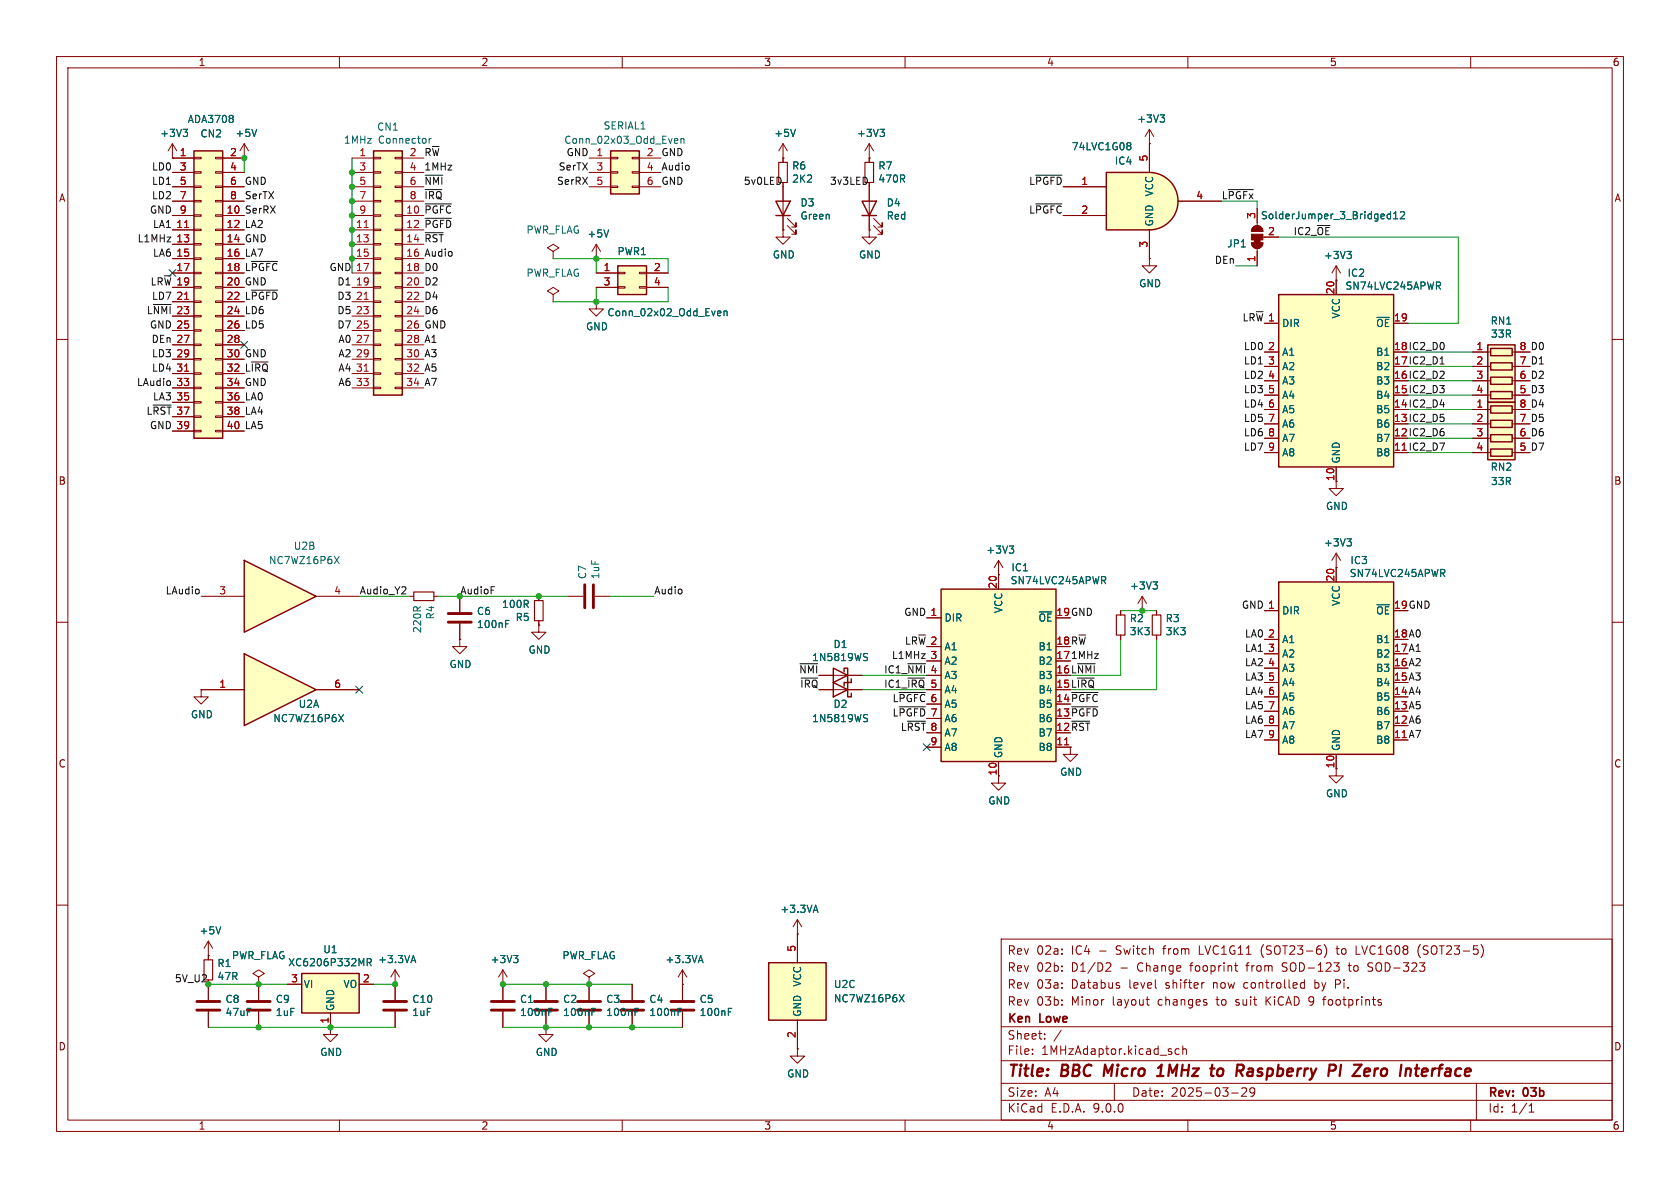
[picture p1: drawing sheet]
<svg xmlns="http://www.w3.org/2000/svg" width="297mm" height="210mm" viewBox="0 0 297 210" stroke-linecap="round" stroke-linejoin="round" font-family="sans-serif">
<g fill="none" stroke="#840000" stroke-width=".18">
<path d="M10 10h277v190h-277zM12 12h273v186h-273zM60 10v2M110 10v2M160 10v2M210 10v2M260 10v2M10 60h2M285 60h2M10 110h2M285 110h2M10 160h2"/>
<path d="M69.8 174v2.8M69.8 178.8v2.8M177 166h108v32h-108zM195.7 170.2l.5 .1 .2 .3-.9 1.1h.9M197.9 174.3v.3M202.6 176.7h.6M203 177.7h.2M212.7 173.7h.2M218.2 170.7h.6M218.5 171.5l.3 .2M223 167.6v1M223.8 176.2v1.5"/>
<path d="M224.7 176.2l-.9 .9M226.7 171.6l.2 .1M226.8 170.3l-.1 .2 .1 .3M230 173.8h.6M230 174.6h.6M230.6 173.2v1.5M231.5 177.7h.3M231.7 176.2l-.3 .3v.3l.3 .3M232.5 173.2v1.5M232.5 174.6l.1 .1M232.6 173.7l-.1 .1M233.8 176.7h.6"/>
<path d="M234.1 167a1.72 1.72 0 0 1 0 2.3M234.4 176.2l-.4 .2M236.1 174h.6M236.2 167.7h.5M236.4 167.2v1.3l.2 .2M236.7 173.2h-.6v1.5M238.3 170.7h.6M238.5 170.2v1.3l.2 .2M239.7 167.2v1.5h.8M241.8 171.6l.6 .1M242.5 170.2h-.4l-.3 .3 .2 .3 .4 .2M244.2 177.3v.3"/>
<path d="M251.1 167a1.72 1.72 0 0 0 0 2.3M262.2 167.6v1M285 160h2M60 198v2M110 198v2M160 198v2M177 194.5h108M177 191.5h108M177 187.5h108M177 181.5h108M182.5 186.3v.1M182.5 185.5v.1"/>
<path d="M184.7 183.6v.1M184.7 182.8v.1M187.6 182.1l-1.3 2M197 191.5v3M208.5 185.5l-.5-.1-.3 .3v.4l.2 .2h.6M209.1 185.5l.2-.1 .4 .1v.9M209.1 184.9v1.5M210 198v2M217.7 193.2h1.2M219.5 192.4l.6-.1 .2 .1 .1 .3-.9 1.1h.9M221.1 192.4l-.1 .2 .1 .6h.4l.3-.3M221.7 192.4a.99 .99 0 0 1-.3 1.4h-.3"/>
<path d="M260 198v2M261 191.5v6.5M270.3 196.6h.9M270.3 195.5l.4-.4v1.5"/>
</g>
<path d="M195.4 188.2l-.3 2M204.5 190.2h1.2M204.7 188.8l.7-.6-.3 2M215.9 188.9a.62 .62 0 0 0-.7 .4v.7a.52 .52 0 0 0 .8 .1M221.3 188.9l-.6 .1M221.3 189.4h-.5a.4 .4 0 0 0-.3 .4 .4 .4 0 0 0 .2 .4h.5M237.1 188.2l-.3 2M243.1 188.9l-.2 1.3M243.5 188.9l-.5 .4M251.4 189.5l1-.1-.1-.4-.2-.1-.5 .1-.3 .9 .3 .3 .6-.1" fill="none" stroke="#840000" stroke-width=".4"/>
<path d="M67.8 177h4.1M67.8 178.6h4.1" fill="none" stroke="#840000" stroke-width=".51"/>
<path d="M53.3 172.1h10.2v7h-10.2z" fill="#ffffc2"/>
<path d="M53.3 172.1h10.2v7h-10.2z" fill="none" stroke="#840000" stroke-width=".25"/>
<path d="M72.4 105.4h.8M76.7 105.4h.8M35.6 121.9v1.3h1.2l-1.2 1.3-1.3-1.3h1.3M35.6 121.9h.1M50.8 174h2.5M58.4 179.1v2.5M63.5 174h2.5" fill="none" stroke="#840000" stroke-width=".18"/>
<path d="M64.9 170.1h.6l.1-.2v-.3l-.7-.1v1.2M65.2 170.1l.4 .6" fill="none" stroke="#006464" stroke-width=".18"/>
<path d="M73.2 104.6h3.5v1.6h-3.5z" fill="none" stroke="#840000" stroke-width=".2"/>
<path d="M43.2 115.6l12.7 6.3-12.7 6.4z" fill="#ffffc2"/>
<path d="M152.4 35.6h2.5l-1.2 2.5zM152.4 38.1h2.5M43.2 115.6l12.7 6.3-12.7 6.4z" fill="none" stroke="#840000" stroke-width=".25"/>
<g fill="none" stroke="#840000" stroke-width=".18">
<path d="M153.7 27.9h.1M153.7 25.4v3.3M153.7 32.3v8.3M153.7 25.4l-.8 1.3M153.7 25.4l.7 1.3M154.4 39.9l1.6 1.5v-.8v.8h-.8M154.4 38.6l1.6 1.5v-.7v.7h-.8M105.4 45.7h.1M105.4 43.2l-.8 1.3M105.4 43.2l.8 1.3M105.4 43.2v2.5M153.7 40.6v1.3h1.2l-1.2 1.3-1.3-1.3h1.3"/>
<path d="M153.7 40.6h.1M81.3 113v1.3h1.2l-1.2 1.3-1.3-1.3h1.3M81.3 113h.1M81.3 105.4v2.8M81.3 110.2v2.8M95.2 110.5v1.3h1.3l-1.3 1.2-1.2-1.2h1.2M95.2 110.5h.1M204.5 108v.7M204.5 112.3v.7M35.6 121.9h7.6M55.9 121.9h7.6M36.8 168.9h.1"/>
<path d="M36.8 166.4v3.3M36.8 173.2v3.6M36.8 178.8v2.8M36.8 166.4l-.7 1.2M36.8 166.4l.8 1.2M45.7 172.7l1-.6-1-.6-1 .6 1 .6v1.3M45.7 174h.1M45.7 174v2.8M45.7 178.8v2.8M96.5 174v2.8M96.5 178.8v2.8M104.1 172.7l1.1-.6-1.1-.6-1 .6 1 .6v1.3"/>
<path d="M104.1 174h.1"/>
</g>
<path d="M155.6 22.9h.7l-.4 .4M156.1 23.3l.2 .3v.3l-.2 .2M107.6 40.6l-.4 1.3M89.4 110.3h.4M89.4 109.7h.6M59.9 126.3l.8 1.3M60.7 126.3l-.8 1.3M39 163.8l-.4 1.3M104.6 178.9h.5M104.6 178.3h.6" fill="none" stroke="#006464" stroke-width=".18"/>
<path d="M79.2 108.5h4.1M79.2 110h4.1M34.8 177h4.1M34.8 178.6h4.1M43.7 177h4.1M43.7 178.6h4.1M94.5 177h4.1M94.5 178.6h4.1" fill="none" stroke="#840000" stroke-width=".51"/>
<path d="M152.9 28.7h1.5v3.6h-1.5zM203.7 108.7h1.5v3.6h-1.5zM36.1 169.7h1.5v3.5h-1.5z" fill="none" stroke="#840000" stroke-width=".2"/>
<path d="M226.1 52.1h20.3v30.5h-20.3z" fill="#ffffc2"/>
<path d="M226.1 52.1h20.3v30.5h-20.3z" fill="none" stroke="#840000" stroke-width=".25"/>
<g fill="none" stroke="#840000" stroke-width=".18">
<path d="M222.2 36.8v3.1M97.8 44.5l1-.7-1-.6-1 .6 1 .7v1.2M97.8 45.7h.1M221.2 42.9h2.1a1.02 1.02 0 0 1-1.1 1 1.02 1.02 0 0 1-1-1zM221.5 40.2a1.02 1.02 0 0 1 1.1-.2 1.02 1.02 0 0 1 .7 .9h-2.1zM222.2 43.9v3.1M223.3 41.9h2.8M236.2 49.5v2.6M246.4 57.2h2.5M223.5 62.2h2.6M223.5 64.8h2.6M223.5 67.3h2.6"/>
<path d="M223.5 69.9h2.6M223.5 72.4h2.6M223.5 74.9h2.6M223.5 77.5h2.6M223.5 80h2.6M236.2 82.6v2.5"/>
</g>
<path d="M245.3 38.6h.5M245.3 37.9h.5M245.8 37.4v1.3M246.4 38.7h.7M246.4 37.8l.3-.4v1.3M247.6 37.5l.5-.1 .2 .4-.8 .9h.8M254.2 50.5l.5 .6M254.4 49.9l.3 .2-.1 .3-.2 .1" fill="none" stroke="#006464" stroke-width=".18"/>
<g fill="#840000" stroke="#840000" stroke-width=".18">
<path d="M221.7 42.4h1.1v.5h-1.1z"/>
<path d="M221.2 42.9h2.1a1.02 1.02 0 0 1-1.1 1 1.02 1.02 0 0 1-1-1z"/>
<path d="M221.2 41.4h2.1v1h-2.1z"/>
<path d="M221.5 40.2a1.02 1.02 0 0 1 1.1-.2 1.02 1.02 0 0 1 .7 .9h-2.1z"/>
</g>
<path d="M203.2 30.5a5.1 5.1 0 0 1 5.1 5.1 5.1 5.1 0 0 1-5.1 5z" fill="#ffffc2" stroke="#ffffc2" stroke-width=".18"/>
<path d="M195.6 30.5h7.6v10.1h-7.6z" fill="#ffffc2"/>
<path d="M195.6 30.5h7.6a5.1 5.1 0 0 1 5.1 5.1 5.1 5.1 0 0 1-5.1 5h-7.6z" fill="none" stroke="#840000" stroke-width=".25"/>
<path d="M188 33h7.6M188 38.1h7.6M203.2 25.4v5.1M208.3 35.6h7.6M203.2 40.6v5.1M236.2 49.5h.1M236.2 47l-.7 1.3M236.2 47l.8 1.3M236.2 47v2.5" fill="none" stroke="#840000" stroke-width=".18"/>
<path d="M199.4 25.2h.3l.2 .3-.2 .3M199.4 25.8h.3M199.7 25.8l.2 .2v.2l-.1 .2-.4 .1M238.1 44.4h.8l-.4 .5M238.7 44.9l.2 .3v.3l-.2 .2" fill="none" stroke="#006464" stroke-width=".18"/>
<path d="M109.2 47h5.1v5.1h-5.1z" fill="#ffffc2"/>
<path d="M109.2 47h5.1v5.1h-5.1z" fill="none" stroke="#840000" stroke-width=".25"/>
<path d="M97.8 52.1l1-.7-1-.6-1 .6 1 .7v1.2M97.8 53.3h.1M105.4 53.3v1.3h1.3l-1.3 1.3-1.3-1.3h1.3M105.4 53.3h.1M105.4 48.3h3.8M105.4 50.8h3.8M109.2 48.1h1.3v.3h-1.3zM109.2 50.7h1.3v.2h-1.3zM113 48.1h1.3v.3h-1.3zM113 50.7h1.3v.2h-1.3zM114.3 48.3h3.8M114.3 50.8h3.8" fill="none" stroke="#840000" stroke-width=".18"/>
<path d="M127 55h.4l.1 .3-.7 .1M127.4 55.8h-.4M128 55.1l.2-.1h.3v.8M128 55v.8" fill="none" stroke="#006464" stroke-width=".18"/>
<path d="M66 26.7h5.1v43.2h-5.1z" fill="#ffffc2"/>
<path d="M66 26.7h5.1v43.2h-5.1z" fill="none" stroke="#840000" stroke-width=".25"/>
<g fill="none" stroke="#840000" stroke-width=".18">
<path d="M62.2 27.9h3.8M62.2 30.5h3.8M62.2 33h3.8M62.2 35.6h3.8M62.2 38.1h3.8M66 27.8h1.3v.3h-1.3zM66 30.4h1.3v.2h-1.3zM66 32.9h1.3v.2h-1.3zM66 35.4h1.3v.3h-1.3zM66 38h1.3v.2h-1.3zM69.8 27.8h1.3v.3h-1.3zM69.8 30.4h1.3v.2h-1.3z"/>
<path d="M69.8 32.9h1.3v.2h-1.3zM69.8 35.4h1.3v.3h-1.3zM69.8 38h1.3v.2h-1.3zM71.1 27.9h3.8M71.1 30.5h3.8M71.1 33h3.8M71.1 35.6h3.8M71.1 38.1h3.8M62.2 40.6h3.8M62.2 43.2h3.8M62.2 45.7h3.8M62.2 48.3h3.8"/>
<path d="M62.2 50.8h3.8M62.2 53.3h3.8M62.2 55.9h3.8M62.2 58.4h3.8M66 40.5h1.3v.3h-1.3zM66 43.1h1.3v.2h-1.3zM66 45.6h1.3v.2h-1.3zM66 48.1h1.3v.3h-1.3zM66 50.7h1.3v.2h-1.3zM66 53.2h1.3v.3h-1.3zM66 55.8h1.3v.2h-1.3zM66 58.3h1.3v.2h-1.3z"/>
<path d="M69.8 40.5h1.3v.3h-1.3zM69.8 43.1h1.3v.2h-1.3zM69.8 45.6h1.3v.2h-1.3zM69.8 48.1h1.3v.3h-1.3zM69.8 50.7h1.3v.2h-1.3zM69.8 53.2h1.3v.3h-1.3zM69.8 55.8h1.3v.2h-1.3zM69.8 58.3h1.3v.2h-1.3zM71.1 40.6h3.8M71.1 43.2h3.8M71.1 45.7h3.8M71.1 48.3h3.8"/>
<path d="M71.1 50.8h3.8M71.1 53.3h3.8M71.1 55.9h3.8M71.1 58.4h3.8M62.2 61h3.8M62.2 63.5h3.8M62.2 66h3.8M62.2 68.6h3.8M66 60.8h1.3v.3h-1.3zM66 63.4h1.3v.2h-1.3zM66 65.9h1.3v.3h-1.3zM66 68.5h1.3v.2h-1.3z"/>
<path d="M69.8 60.8h1.3v.3h-1.3zM69.8 63.4h1.3v.2h-1.3zM69.8 65.9h1.3v.3h-1.3zM69.8 68.5h1.3v.2h-1.3zM71.1 61h3.8M71.1 63.5h3.8M71.1 66h3.8M71.1 68.6h3.8M176.5 137.2v1.2h1.3l-1.3 1.3-1.2-1.3h1.2M189.2 132.1v1.3h1.3l-1.3 1.2-1.2-1.2h1.2M189.2 132.1h.1"/>
</g>
<path d="M64.4 40.2h.7M64.4 52.9h.7M64.4 65.6h.7" fill="none" stroke="#a90000" stroke-width=".18"/>
<path d="M75.9 24.5v.8M76.2 24.5l-.3 .2" fill="none" stroke="#006464" stroke-width=".18"/>
<path d="M166.4 104.1h20.3v30.5h-20.3z" fill="#ffffc2"/>
<path d="M166.4 104.1h20.3v30.5h-20.3z" fill="none" stroke="#840000" stroke-width=".25"/>
<g fill="none" stroke="#840000" stroke-width=".18">
<path d="M203.2 45.7v1.3h1.3l-1.3 1.3-1.3-1.3h1.3M203.2 45.7h.1M163.8 109.2h2.6M163.8 116.8h2.6M163.8 119.4h2.6M176.5 101.6v2.5M186.7 116.8h2.5M163.8 121.9h2.6M163.8 124.5h2.6M163.8 127h2.6M163.8 132.1h2.6M176.5 134.6v2.6"/>
<path d="M186.7 132.1h2.5"/>
</g>
<path d="M188.2 131.7h.7" fill="none" stroke="#a90000" stroke-width=".18"/>
<path d="M195.1 102.6l.4 .6M195.2 101.9l.3 .3-.1 .3-.2 .1" fill="none" stroke="#006464" stroke-width=".18"/>
<path d="M43.2 99.1l12.7 6.3-12.7 6.4z" fill="#ffffc2"/>
<path d="M43.2 99.1l12.7 6.3-12.7 6.4z" fill="none" stroke="#840000" stroke-width=".25"/>
<g fill="none" stroke="#840000" stroke-width=".18">
<path d="M176.5 99.1l-.7 1.2M176.5 99.1l.8 1.2M176.5 99.1v2.5M35.6 105.4h7.6M55.9 105.4h7.6M176.5 101.6h.1M198.1 108v.7M198.1 112.3v.7M201.9 108h.1M201.9 105.4l-.7 1.3M201.9 105.4l.8 1.3M201.9 105.4v2.6"/>
<path d="M236.2 135.9v1.3h1.3l-1.3 1.2-1.3-1.2h1.3"/>
</g>
<path d="M59.1 98.4l.9 1.2M60 98.4l-.9 1.2M178.4 96.5h.8l-.4 .5M179 97l.2 .2v.3l-.2 .3M203.8 102.9h.8l-.4 .4M204.4 103.3l.2 .3v.3l-.2 .2" fill="none" stroke="#006464" stroke-width=".18"/>
<path d="M197.4 108.7h1.5v3.6h-1.5z" fill="none" stroke="#840000" stroke-width=".2"/>
<path d="M226.1 102.9h20.3v30.5h-20.3z" fill="#ffffc2"/>
<path d="M226.1 102.9h20.3v30.5h-20.3z" fill="none" stroke="#840000" stroke-width=".25"/>
<g fill="none" stroke="#840000" stroke-width=".18">
<path d="M30.5 27.9h.1M30.5 25.4l-.8 1.3M30.5 25.4l.7 1.3M30.5 25.4v2.5M223.5 108h2.6M223.5 113h2.6M223.5 115.6h2.6M223.5 118.1h2.6M236.2 100.3v2.6M223.5 120.7h2.6M223.5 123.2h2.6M223.5 125.7h2.6"/>
<path d="M223.5 128.3h2.6M223.5 130.8h2.6M236.2 133.4v2.5"/>
</g>
<path d="M32.4 22.9h.8l-.5 .4M32.9 23.3l.3 .3v.3l-.3 .2M255 101.3l.4 .6M255.2 100.7l.2 .2v.3l-.2 .1" fill="none" stroke="#006464" stroke-width=".18"/>
<path d="M263 61h4.8v10.1h-4.8z" fill="#ffffc2"/>
<path d="M263 61h4.8v10.1h-4.8zM263.5 61.6h3.8v1.3h-3.8zM263.5 64.1h3.8v1.3h-3.8zM263.5 66.7h3.8v1.2h-3.8zM263.5 69.2h3.8v1.3h-3.8zM147.3 118.1l2.6 1.3-2.6 1.3zM149.2 118.7v-.6h.7v2.6h.6v-.7" fill="none" stroke="#840000" stroke-width=".25"/>
<g fill="none" stroke="#840000" stroke-width=".18">
<path d="M43.2 27.9h.1M43.2 25.4l-.8 1.3M43.2 25.4l.7 1.3M43.2 25.4v2.5M260.3 62.2h3.2M260.3 64.8h3.2M260.3 67.3h3.2M260.3 69.9h3.2M267.3 62.2h3.2M267.3 64.8h3.2M267.3 67.3h3.2M267.3 69.9h3.2"/>
<path d="M144.8 119.4h7.6M120.6 174h.1M120.6 171.5v5.3M120.6 178.8v2.8M120.6 171.5l-.7 1.2M120.6 171.5l.8 1.2M141 165.1h.1M141 162.6l-.8 1.2M141 162.6l.7 1.2M141 162.6v2.5"/>
</g>
<path d="M45.4 22.9l-.4 1.2M152.9 116.1l.3 .1 .2 .3-.3 .3h-.3M152.9 115.5l.5 .1M123.6 169.8h.6M123.9 168.9l.4 1.3M128.8 178.9h.4M128.8 178.3h.6M143.9 160.9h.6M144.2 160l.4 1.3" fill="none" stroke="#006464" stroke-width=".18"/>
<path d="M118.6 177h4.1M118.6 178.6h4.1" fill="none" stroke="#840000" stroke-width=".51"/>
<path d="M135.9 170.2h10.1v10.1h-10.1z" fill="#ffffc2"/>
<path d="M135.9 170.2h10.1v10.1h-10.1z" fill="none" stroke="#840000" stroke-width=".25"/>
<path d="M141 165.1v5.1M141 185.4v1.3h1.2l-1.2 1.3-1.3-1.3h1.3M141 185.4h.1M141 180.3v5.1" fill="none" stroke="#840000" stroke-width=".18"/>
<path d="M159 175.8l.8 1.3M159.8 175.8l-.8 1.3" fill="none" stroke="#006464" stroke-width=".18"/>
<path d="M34.3 26.7h5.1v50.8h-5.1z" fill="#ffffc2"/>
<path d="M34.3 26.7h5.1v50.8h-5.1z" fill="none" stroke="#840000" stroke-width=".25"/>
<g fill="none" stroke="#840000" stroke-width=".18">
<path d="M30.5 27.9h3.8M30.5 30.5h3.8M30.5 33h3.8M30.5 35.6h3.8M30.5 38.1h3.8M34.3 27.8h1.3v.3h-1.3zM34.3 30.4h1.3v.2h-1.3zM34.3 32.9h1.3v.2h-1.3zM34.3 35.4h1.3v.3h-1.3zM34.3 38h1.3v.2h-1.3zM38.1 27.8h1.3v.3h-1.3zM38.1 30.4h1.3v.2h-1.3z"/>
<path d="M38.1 32.9h1.3v.2h-1.3zM38.1 35.4h1.3v.3h-1.3zM38.1 38h1.3v.2h-1.3zM39.4 27.9h3.8M39.4 30.5h3.8M39.4 33h3.8M39.4 35.6h3.8M39.4 38.1h3.8M203.2 25.4h.1M203.2 22.9l-.8 1.2M203.2 22.9l.8 1.2M203.2 22.9v2.5"/>
<path d="M30.5 40.6h3.8M30.5 43.2h3.8M30.5 45.7h3.8M30.5 48.3h3.8M30.5 50.8h3.8M30.5 53.3h3.8M30.5 55.9h3.8M30.5 58.4h3.8M34.3 40.5h1.3v.3h-1.3zM34.3 43.1h1.3v.2h-1.3zM34.3 45.6h1.3v.2h-1.3zM34.3 48.1h1.3v.3h-1.3z"/>
<path d="M34.3 50.7h1.3v.2h-1.3zM34.3 53.2h1.3v.3h-1.3zM34.3 55.8h1.3v.2h-1.3zM34.3 58.3h1.3v.2h-1.3zM38.1 40.5h1.3v.3h-1.3zM38.1 43.1h1.3v.2h-1.3zM38.1 45.6h1.3v.2h-1.3zM38.1 48.1h1.3v.3h-1.3zM38.1 50.7h1.3v.2h-1.3zM38.1 53.2h1.3v.3h-1.3zM38.1 55.8h1.3v.2h-1.3zM38.1 58.3h1.3v.2h-1.3z"/>
<path d="M39.4 40.6h3.8M39.4 43.2h3.8M39.4 45.7h3.8M39.4 48.3h3.8M39.4 50.8h3.8M39.4 53.3h3.8M39.4 55.9h3.8M39.4 58.4h3.8M30.5 61h3.8M30.5 63.5h3.8M30.5 66h3.8M30.5 68.6h3.8"/>
<path d="M30.5 71.1h3.8M30.5 73.7h3.8M30.5 76.2h3.8M34.3 60.8h1.3v.3h-1.3zM34.3 63.4h1.3v.2h-1.3zM34.3 65.9h1.3v.3h-1.3zM34.3 68.5h1.3v.2h-1.3zM34.3 71h1.3v.2h-1.3zM34.3 73.5h1.3v.3h-1.3zM34.3 76.1h1.3v.2h-1.3zM38.1 60.8h1.3v.3h-1.3zM38.1 63.4h1.3v.2h-1.3z"/>
<path d="M38.1 65.9h1.3v.3h-1.3zM38.1 68.5h1.3v.2h-1.3zM38.1 71h1.3v.2h-1.3zM38.1 73.5h1.3v.3h-1.3zM38.1 76.1h1.3v.2h-1.3zM39.4 61h3.8M39.4 63.5h3.8M39.4 66h3.8M39.4 68.6h3.8M39.4 71.1h3.8M39.4 73.7h3.8M39.4 76.2h3.8"/>
</g>
<path d="M32.6 40.2h.8M32.6 52.9h.8M32.6 65.6h.8" fill="none" stroke="#a90000" stroke-width=".18"/>
<path d="M41.2 20.5v.3M41.2 21.1v.4M205.1 20.3h.8l-.4 .5M205.6 20.8l.3 .2v.3l-.3 .3" fill="none" stroke="#006464" stroke-width=".18"/>
<path d="M263 71.1h4.8v10.2h-4.8z" fill="#ffffc2"/>
<path d="M263 71.1h4.8v10.2h-4.8zM263.5 71.8h3.8v1.2h-3.8zM263.5 74.3h3.8v1.3h-3.8zM263.5 76.8h3.8v1.3h-3.8zM263.5 79.4h3.8v1.2h-3.8zM147.3 120.7l2.6 1.2-2.6 1.3zM149.2 121.3v-.6h.7v2.5h.6v-.6" fill="none" stroke="#840000" stroke-width=".25"/>
<g fill="none" stroke="#840000" stroke-width=".18">
<path d="M260.3 72.4h3.2M260.3 74.9h3.2M260.3 77.5h3.2M267.3 72.4h3.2M267.3 74.9h3.2M267.3 77.5h3.2M236.2 85.1v1.3h1.3l-1.3 1.2-1.3-1.2h1.3M236.2 97.8l-.7 1.3M236.2 97.8l.8 1.3M236.2 97.8v2.5M260.3 80h3.2M267.3 80h3.2"/>
<path d="M236.2 100.3h.1M144.8 121.9h7.6"/>
</g>
<path d="M238.1 95.2h.8l-.4 .5M238.7 95.7l.2 .3v.3l-.2 .2M152.9 126.9l.3 .1 .2 .3-.3 .3h-.3M152.9 126.3l.5 .1" fill="none" stroke="#006464" stroke-width=".18"/>
<path d="M107.9 26.7h5.1v7.6h-5.1z" fill="#ffffc2"/>
<path d="M107.9 26.7h5.1v7.6h-5.1zM137.2 35.6h2.5l-1.3 2.5zM137.2 38.1h2.5" fill="none" stroke="#840000" stroke-width=".25"/>
<g fill="none" stroke="#840000" stroke-width=".18">
<path d="M30.5 27.9h.1M30.5 27.9h3.8M30.5 30.5h3.8M30.5 33h3.8M30.5 38.1h3.8M30.5 35.6h3.8M39.4 27.9h3.8M39.4 30.5h3.8M39.4 33h3.8M39.4 38.1h3.8M39.4 35.6h3.8M43.2 27.9h.1"/>
<path d="M104.1 27.9h3.8M104.1 30.5h3.8M104.1 33h3.8M107.9 27.8h1.3v.3h-1.3zM107.9 30.4h1.3v.2h-1.3zM107.9 32.9h1.3v.2h-1.3zM111.8 27.8h1.2v.3h-1.2zM111.8 30.4h1.2v.2h-1.2zM111.8 32.9h1.2v.2h-1.2zM113 27.9h3.8M113 30.5h3.8M113 33h3.8"/>
<path d="M138.4 27.9h.1M138.4 25.4v3.3M138.4 32.3v8.3M138.4 25.4l-.7 1.3M138.4 25.4l.8 1.3M139.2 39.9l1.5 1.5v-.8v.8h-.7M139.2 38.6l1.5 1.5v-.7v.7h-.7M153.7 27.9h.1M153.7 27.9v.8M153.7 32.3v3.3M153.7 38.1v2.5M188 33h7.6"/>
<path d="M188 38.1h7.6M203.2 25.4h.1M203.2 25.4v5.1M208.3 35.6h7.6M222.2 36.8v2.6M30.5 40.6h3.8M30.5 43.2h3.8M30.5 45.7h3.8M30.5 48.3h3.8M30.5 50.8h3.8M30.5 53.3h3.8M30.5 55.9h3.8"/>
<path d="M30.5 58.4h3.8M39.4 40.6h3.8M39.4 43.2h3.8M39.4 45.7h3.8M39.4 48.3h3.8M39.4 50.8h3.8M39.4 53.3h3.8M39.4 55.9h3.8M39.4 58.4h3.8M105.4 53.3h.1M105.4 45.7h.1M105.4 48.3h3.8"/>
<path d="M105.4 50.8h3.8M114.3 48.3h3.8M114.3 50.8h3.8M138.4 40.6v1.3h1.3l-1.3 1.3-1.2-1.3h1.2M138.4 40.6h.1M153.7 40.6h.1M203.2 45.7h.1M203.2 40.6v5.1M222.2 44.5v2.5M223.5 41.9h2.6M236.2 49.5h.1M236.2 49.5v2.6"/>
<path d="M246.4 57.2h2.5M30.5 61h3.8M30.5 63.5h3.8M30.5 66h3.8M30.5 68.6h3.8M30.5 71.1h3.8M30.5 73.7h3.8M30.5 76.2h3.8M39.4 61h3.8M39.4 63.5h3.8M39.4 66h3.8M39.4 68.6h3.8"/>
<path d="M39.4 71.1h3.8M39.4 73.7h3.8M39.4 76.2h3.8M223.5 62.2h2.6M223.5 64.8h2.6M223.5 67.3h2.6M223.5 69.9h2.6M223.5 72.4h2.6M223.5 74.9h2.6M223.5 77.5h2.6M260.3 62.2h2.6M260.3 64.8h2.6"/>
<path d="M260.3 67.3h2.6M260.3 69.9h2.6M260.3 72.4h2.6M260.3 74.9h2.6M260.3 77.5h2.6M268 62.2h2.5M268 64.8h2.5M268 67.3h2.5M268 69.9h2.5M268 72.4h2.5M268 74.9h2.5M268 77.5h2.5"/>
<path d="M223.5 80h2.6M236.2 82.6v2.5M260.3 80h2.6M268 80h2.5M81.3 113h.1M81.3 105.4v2.8M81.3 110.2v2.8M95.2 110.5h.1M95.2 105.4v.8M95.2 109.7v.8M100.3 105.4h2.8M105.2 105.4h2.7"/>
<path d="M144.8 119.4h2.5M149.9 119.4h2.5M163.8 109.2h2.6M163.8 116.8h2.6M163.8 119.4h2.6M176.5 101.6h.1M176.5 101.6v2.5M186.7 116.8h2.5M198.1 108v.7M198.1 112.3v.7M201.9 108h.1M204.5 108v.7"/>
<path d="M204.5 112.3v.7M223.5 108h2.6M223.5 113h2.6M223.5 115.6h2.6M223.5 118.1h2.6M236.2 100.3h.1M236.2 100.3v2.6M35.6 121.9h.1M35.6 121.9h7.6M55.9 121.9h7.6M144.8 121.9h2.5M149.9 121.9h2.5"/>
<path d="M163.8 121.9h2.6M163.8 124.5h2.6M163.8 127h2.6M163.8 132.1h2.6M176.5 134.6v2.6M186.7 132.1h2.5M189.2 132.1h.1M223.5 120.7h2.6M223.5 123.2h2.6M223.5 125.7h2.6M223.5 128.3h2.6M223.5 130.8h2.6"/>
<path d="M236.2 133.4v2.5M36.8 168.9h.1M36.8 168.9v.8M36.8 173.2v3.6M36.8 178.8v2.8M45.7 174h.1M45.7 174v2.8M45.7 178.8v2.8M50.8 174h2.5M58.4 179.1v2.5M63.5 174h2.5M69.8 174h.1"/>
<path d="M69.8 171.5l-.7 1.2M69.8 171.5l.8 1.2M69.8 171.5v5.3M69.8 178.8v2.8M88.9 174h.1M88.9 171.5v5.3M88.9 178.8v2.8M88.9 171.5l-.8 1.2M88.9 171.5l.8 1.2M96.5 174v2.8M96.5 178.8v2.8M104.1 174h.1"/>
<path d="M104.1 174v2.8M104.1 178.8v2.8M111.8 174v2.8M111.8 178.8v2.8M120.6 174h.1M120.6 174v2.8M120.6 178.8v2.8M141 165.1h.1M141 165.1v5.1M58.4 181.6v1.3h1.3l-1.3 1.3-1.3-1.3h1.3M58.4 181.6h.1M96.5 181.6v1.3h1.3l-1.3 1.3-1.3-1.3h1.3"/>
<path d="M96.5 181.6h.1M141 185.4h.1M141 180.3v5.1"/>
</g>
<g fill="none" stroke="#006464" stroke-width=".18">
<path d="M32.4 22.9h.8l-.5 .4M32.9 23.3l.3 .3v.3l-.3 .2M41.2 20.5v.3M41.2 21.1v.4M45.4 22.9l-.4 1.2M119.4 24.5l.4 .1v.2l-.6 .1M119.8 25.3h-.4M120.4 24.6l.2-.1 .3 .1v.7M120.4 24.5v.8M140.6 22.9l-.4 1.2M155.6 22.9h.7l-.4 .4M156.1 23.3l.2 .3v.3l-.2 .2"/>
<path d="M199.4 25.2h.3l.2 .3-.2 .3M199.4 25.8h.3M199.7 25.8l.2 .2v.2l-.1 .2-.4 .1M205.1 20.3h.8l-.4 .5M205.6 20.8l.3 .2v.3l-.3 .3M245.3 38.6h.5M245.3 37.9h.5M245.8 37.4v1.3M246.4 38.7h.7M246.4 37.8l.3-.4v1.3M247.6 37.5l.5-.1 .2 .4-.8 .9h.8M107.6 40.6l-.4 1.3"/>
<path d="M127 55h.4l.1 .3-.7 .1M127.4 55.8h-.4M128 55.1l.2-.1h.3v.8M128 55v.8M238.1 44.4h.8l-.4 .5M238.7 44.9l.2 .3v.3l-.2 .2M254.2 50.5l.5 .6M254.4 49.9l.3 .2-.1 .3-.2 .1M178.4 96.5h.8l-.4 .5M179 97l.2 .2v.3l-.2 .3M238.1 95.2h.8l-.4 .5M238.7 95.7l.2 .3v.3l-.2 .2"/>
<path d="M89.4 110.3h.4M89.4 109.7h.6M152.9 116.1l.3 .1 .2 .3-.3 .3h-.3M152.9 115.5l.5 .1M195.1 102.6l.4 .6M195.2 101.9l.3 .3-.1 .3-.2 .1M203.8 102.9h.8l-.4 .4M204.4 103.3l.2 .3v.3l-.2 .2M255 101.3l.4 .6M255.2 100.7l.2 .2v.3l-.2 .1M59.9 126.3l.8 1.3M60.7 126.3l-.8 1.3"/>
<path d="M152.9 126.9l.3 .1 .2 .3-.3 .3h-.3M152.9 126.3l.5 .1M39 163.8l-.4 1.3M64.9 170.1h.6l.1-.2v-.3l-.7-.1v1.2M65.2 170.1l.4 .6M72.8 169.8h.6M73.1 168.9l.4 1.3M90.8 168.9h.8l-.4 .5M91.3 169.4l.3 .2v.3l-.3 .3M97 178.9h.4M97 178.3h.6M104.6 178.9h.5"/>
<path d="M104.6 178.3h.6M112.3 178.9h.4M112.3 178.3h.6M119.9 178.9h.4M119.9 178.3h.6M123.6 169.8h.6M123.9 168.9l.4 1.3M128.8 178.9h.4M128.8 178.3h.6M143.9 160.9h.6M144.2 160l.4 1.3M159 175.8l.8 1.3"/>
<path d="M159.8 175.8l-.8 1.3"/>
</g>
<path d="M137.7 28.7h1.5v3.6h-1.5zM94.5 106.2h1.5v3.5h-1.5z" fill="none" stroke="#840000" stroke-width=".2"/>
<path d="M103.4 103.4v4M104.9 103.4v4M86.9 177h4M86.9 178.6h4M102.1 177h4.1M102.1 178.6h4.1M109.7 177h4.1M109.7 178.6h4.1" fill="none" stroke="#840000" stroke-width=".51"/>
<g fill="none" stroke="#0f0f0f" stroke-width=".18">
<path d="M75.2 31h3.1M75.2 38.6h4.6M75.2 36.1h4.6M75.2 33.5h2.9M183.1 31h4.6M183.1 36.1h4.6M217.2 33.5h4.4M27.1 53.8h3.2M44.4 46.2h4.7M44.4 51.3h4.7M75.2 41.1h3.2M27.1 71.6h3.2"/>
<path d="M44.4 64h3M254.6 64.3h.7M71.6 103.8l.2 .2-.1 .3-.7 .7h.8M141.4 117.3h3.2M141.6 119.9h3M160.5 119.9h2.9M160.5 117.3h3.1M190.5 119.9h2.9M190.5 117.3h3.1M159 122.4h4.6M159 125h4.6M160.4 127.5h3.2"/>
<path d="M189.5 122.4h4.6M189.5 127.5h3.2M189.5 125h4.6"/>
</g>
<g fill="none" stroke="#009600" stroke-width=".18">
<path d="M43.2 27.9v2.6M62.2 27.9v20.4M215.9 35.6h6.3v1.2M97.8 45.7h20.3v2.6M105.4 45.7v2.6M105.4 50.8v2.5M118.1 50.8v2.5h-20.3M218.4 47h3.8M226.1 41.9h31.7v15.3h-8.9M248.9 64.8h11.4M248.9 74.9h11.4M248.9 69.9h11.4"/>
<path d="M248.9 77.5h11.4M248.9 62.2h11.4M248.9 72.4h11.4M248.9 67.3h11.4M248.9 80h11.4M63.5 105.4h8.9M77.5 105.4h22.8M107.9 105.4h7.7M152.4 119.4h11.4M198.1 113v6.4h-8.9M198.1 108h6.4M204.5 113v8.9h-15.3"/>
<path d="M152.4 121.9h11.4M36.8 174h14M66 174h3.8M88.9 174h22.9M36.8 181.6h33M88.9 181.6h31.7"/>
</g>
<path d="M29.9 47.7l1.2 1.2M31.1 47.7l-1.2 1.2M42.6 60.4l1.2 1.2M43.8 60.4l-1.2 1.2M62.9 121.3l1.2 1.2M64.1 121.3l-1.2 1.2M163.2 131.5l1.2 1.2M164.4 131.5l-1.2 1.2" fill="none" stroke="#000084" stroke-width=".18"/>
<path d="M32.6 40.2h.8M32.6 52.9h.8M32.6 65.6h.8M188.2 131.7h.7" fill="none" stroke="#a90000" stroke-width=".18"/>
<g fill="#009600" stroke="#009600" stroke-width=".18">
<circle cx="81.3" cy="105.4" r=".46"/>
<circle cx="95.2" cy="105.4" r=".46"/>
<circle cx="62.2" cy="30.5" r=".46"/>
<circle cx="62.2" cy="33" r=".46"/>
<circle cx="105.4" cy="53.3" r=".46"/>
<circle cx="111.8" cy="181.6" r=".46"/>
<circle cx="88.9" cy="174" r=".46"/>
<circle cx="96.5" cy="174" r=".46"/>
<circle cx="69.8" cy="174" r=".46"/>
<circle cx="58.4" cy="181.6" r=".46"/>
<circle cx="104.1" cy="174" r=".46"/>
<circle cx="96.5" cy="181.6" r=".46"/>
<circle cx="104.1" cy="181.6" r=".46"/>
<circle cx="45.7" cy="181.6" r=".46"/>
<circle cx="45.7" cy="174" r=".46"/>
<circle cx="36.8" cy="174" r=".46"/>
<circle cx="62.2" cy="35.6" r=".46"/>
<circle cx="62.2" cy="38.1" r=".46"/>
<circle cx="62.2" cy="40.6" r=".46"/>
<circle cx="43.2" cy="27.9" r=".46"/>
<circle cx="201.9" cy="108" r=".46"/>
<circle cx="62.2" cy="43.2" r=".46"/>
<circle cx="62.2" cy="45.7" r=".46"/>
<circle cx="105.4" cy="45.7" r=".46"/>
</g>
<g font-size="2.8" fill="#840000">
<text x="178" y="190.9">Title:</text>
<text x="187.7" y="190.9">BBC</text>
<text x="196" y="190.9">Micro</text>
<text x="206.3" y="190.9">1MHz</text>
<text x="216.5" y="190.9">to</text>
<text x="221.8" y="190.9">Raspberry</text>
<text x="238.9" y="190.9">PI</text>
<text x="244.2" y="190.9">Zero</text>
<text x="253.2" y="190.9">Interface</text>
</g>
<g font-size="2.1" fill="#840000">
<text x="178" y="172">Rev</text>
<text x="178" y="169">Rev</text>
<text x="183.2" y="172">02b:</text>
<text x="183.2" y="169">02a:</text>
<text x="189.5" y="172">D1/D2</text>
<text x="189.5" y="169">IC4</text>
<text x="194.4" y="169">-</text>
<text x="197.6" y="169">Switch</text>
<text x="198.2" y="172">-</text>
<text x="201.3" y="172">Change</text>
<text x="206.1" y="169">from</text>
<text x="210.9" y="172">fooprint</text>
<text x="212.5" y="169">LVC1G11</text>
<text x="220.9" y="172">from</text>
<text x="223.6" y="169">(SOT23-6)</text>
<text x="227.4" y="172">SOD-123</text>
<text x="237.2" y="169">to</text>
<text x="239.3" y="172">to</text>
<text x="240.7" y="169">LVC1G08</text>
<text x="242.8" y="172">SOD-323</text>
<text x="251.8" y="169">(SOT23-5)</text>
<text x="178" y="178">Rev</text>
<text x="178" y="175">Rev</text>
<text x="183.2" y="178">03b:</text>
<text x="183.2" y="175">03a:</text>
<text x="189.5" y="178">Minor</text>
<text x="189.5" y="175">Databus</text>
<text x="196.8" y="178">layout</text>
<text x="199.8" y="175">level</text>
<text x="205" y="178">changes</text>
<text x="206.3" y="175">shifter</text>
<text x="214.9" y="175">now</text>
<text x="215.5" y="178">to</text>
<text x="219" y="178">suit</text>
<text x="220.4" y="175">controlled</text>
<text x="224.5" y="178">KiCAD</text>
<text x="232.3" y="178">9</text>
<text x="233.1" y="175">by</text>
<text x="235" y="178">footprints</text>
<text x="236.9" y="175">Pi.</text>
<text x="178" y="184">Sheet:</text>
<text x="178" y="181.2">Ken</text>
<text x="183.9" y="181.2">Lowe</text>
<text x="178" y="186.7">File:</text>
<text x="184.1" y="186.7">1MHzAdaptor.kicad_sch</text>
<text x="178" y="196.9">KiCad</text>
<text x="178" y="194.1">Size:</text>
<text x="184.7" y="194.1">A4</text>
<text x="185.7" y="196.9">E.D.A.</text>
<text x="193.3" y="196.9">9.0.0</text>
<text x="200" y="194.1">Date:</text>
<text x="207" y="194.1">2025-03-29</text>
<text x="263" y="194.3">Rev:</text>
<text x="263" y="196.9">Id:</text>
<text x="267.1" y="196.9">1/1</text>
<text x="269.4" y="194.3">03b</text>
</g>
<g font-size="1.8" fill="#840000">
<text x="35" y="11.9">1</text>
<text x="85" y="11.9">2</text>
<text x="135" y="11.9">3</text>
<text x="185" y="11.9">4</text>
<text x="235" y="11.9">5</text>
<text x="285" y="11.9">6</text>
<text x="10.3" y="35.9">A</text>
<text x="285.3" y="35.9">A</text>
<text x="219.6" y="56.9">LR~{W}</text>
<text x="246.3" y="62">18 IC2_D0</text>
<text x="246.3" y="64.5">17 IC2_D1</text>
<text x="246.3" y="67.1">16 IC2_D2</text>
<text x="246.3" y="69.6">15 IC2_D3</text>
<text x="246.3" y="72.1">14 IC2_D4</text>
<text x="246.3" y="74.7">13 IC2_D5</text>
<text x="246.3" y="77.2">12 IC2_D6</text>
<text x="10.3" y="85.9">B</text>
<text x="236" y="85.1" transform="rotate(-90 236 85.1)">10</text>
<text x="285.3" y="85.9">B</text>
<text x="246.3" y="107.7">19 GND</text>
<text x="186.6" y="109">19 GND</text>
<text x="246.3" y="112.8">18 A0</text>
<text x="159.9" y="114">LR~{W}</text>
<text x="186.6" y="114">18 R~{W}</text>
<text x="186.6" y="119.1">16 L~{NMI}</text>
<text x="246.3" y="115.3">17 A1</text>
<text x="246.3" y="117.9">16 A2</text>
<text x="186.6" y="121.7">15 L~{IRQ}</text>
<text x="186.6" y="124.2">14 ~{PGFC}</text>
<text x="246.3" y="120.4">15 A3</text>
<text x="246.3" y="122.9">14 A4</text>
<text x="246.3" y="125.5">13 A5</text>
<text x="159.2" y="129.3">L~{RST}</text>
<text x="186.6" y="126.7">13 ~{PGFD}</text>
<text x="186.6" y="129.3">12 ~{RST}</text>
<text x="246.3" y="128">12 A6</text>
<text x="10.3" y="135.9">C</text>
<text x="236" y="135.9" transform="rotate(-90 236 135.9)">10</text>
<text x="285.3" y="135.9">C</text>
<text x="10.3" y="185.9">D</text>
<text x="285.3" y="185.9">D</text>
<text x="35" y="199.9">1</text>
<text x="85" y="199.9">2</text>
<text x="135" y="199.9">3</text>
<text x="185" y="199.9">4</text>
<text x="235" y="199.9">5</text>
<text x="285" y="199.9">6</text>
</g>
<g font-size="1.8" fill="#006464">
<text x="33.1" y="21.9">ADA3708</text>
<text x="66.6" y="23.3">CN1</text>
<text x="106.6" y="23.1">SERIAL1</text>
<text x="200.9" y="21.9">+3V3</text>
<text x="28.2" y="24.4">+3V3</text>
<text x="35.3" y="24.5">CN2</text>
<text x="41.5" y="24.4">+5V</text>
<text x="60.7" y="25.6">1MHz</text>
<text x="66.9" y="25.6">Connector</text>
<text x="99.7" y="25.6">Conn_02x03_Odd_Even</text>
<text x="136.8" y="24.4">+5V</text>
<text x="151.4" y="24.4">+3V3</text>
<text x="189.4" y="26.8">74LVC1G08</text>
<text x="197" y="29.3">IC4</text>
<text x="139.9" y="30.2">R6</text>
<text x="139.9" y="32.5">2K2</text>
<text x="155.2" y="30.2">R7</text>
<text x="155.2" y="32.5">470R</text>
<text x="204.1" y="34.8" transform="rotate(-90 204.1 34.8)">VCC</text>
<text x="93" y="41.5">PWR_FLAG</text>
<text x="141.4" y="36.7">D3</text>
<text x="141.4" y="39">Green</text>
<text x="156.7" y="36.7">D4</text>
<text x="156.7" y="39">Red</text>
<text x="204.1" y="40.1" transform="rotate(-90 204.1 40.1)">GND</text>
<text x="222.8" y="39">SolderJumper_3_Bridged12</text>
<text x="103.8" y="42.2">+5V</text>
<text x="109.1" y="45.3">PWR1</text>
<text x="136.5" y="45.9">GND</text>
<text x="151.8" y="45.9">GND</text>
<text x="216.9" y="43.9">JP1</text>
<text x="234" y="46">+3V3</text>
<text x="93" y="49.1">PWR_FLAG</text>
<text x="201.3" y="51">GND</text>
<text x="237.8" y="51.4">SN74LVC245APWR</text>
<text x="238.1" y="49.1">IC2</text>
<text x="103.5" y="58.6">GND</text>
<text x="107.3" y="56.1">Conn_02x02_Odd_Even</text>
<text x="226.6" y="58">DIR</text>
<text x="237.1" y="56.4" transform="rotate(-90 237.1 56.4)">VCC</text>
<text x="243.2" y="58">~{OE}</text>
<text x="263.4" y="57.6">RN1</text>
<text x="263.5" y="59.9">33R</text>
<text x="226.6" y="63.1">A1</text>
<text x="226.6" y="65.6">A2</text>
<text x="243.2" y="63.1">B1</text>
<text x="243.2" y="65.6">B2</text>
<text x="226.6" y="68.2">A3</text>
<text x="226.6" y="70.7">A4</text>
<text x="243.2" y="68.2">B3</text>
<text x="243.2" y="70.7">B4</text>
<text x="226.6" y="73.3">A5</text>
<text x="226.6" y="75.8">A6</text>
<text x="243.2" y="73.3">B5</text>
<text x="243.2" y="75.8">B6</text>
<text x="226.6" y="78.3">A7</text>
<text x="226.6" y="80.9">A8</text>
<text x="237.1" y="82" transform="rotate(-90 237.1 82)">GND</text>
<text x="243.2" y="78.3">B7</text>
<text x="243.2" y="80.9">B8</text>
<text x="263.4" y="83.4">RN2</text>
<text x="263.5" y="86">33R</text>
<text x="234.3" y="90.3">GND</text>
<text x="47.5" y="99.9">NC7WZ16P6X</text>
<text x="51.8" y="97.4">U2B</text>
<text x="174.3" y="98.1">+3V3</text>
<text x="178.7" y="101.2">IC1</text>
<text x="234" y="96.8">+3V3</text>
<text x="238.6" y="99.9">IC3</text>
<text x="88.6" y="107.7">100R</text>
<text x="103.8" y="102.5" transform="rotate(-90 103.8 102.5)">C7</text>
<text x="106.1" y="102.5" transform="rotate(-90 106.1 102.5)">1uF</text>
<text x="178.6" y="103.5">SN74LVC245APWR</text>
<text x="199.7" y="104.4">+3V3</text>
<text x="237.1" y="107.2" transform="rotate(-90 237.1 107.2)">VCC</text>
<text x="238.5" y="102.2">SN74LVC245APWR</text>
<text x="74.7" y="112" transform="rotate(-90 74.7 112)">220R</text>
<text x="77" y="109.6" transform="rotate(-90 77 109.6)">R4</text>
<text x="84.2" y="108.9">C6</text>
<text x="84.2" y="111.2">100nF</text>
<text x="91.1" y="110">R5</text>
<text x="166.9" y="110.1">DIR</text>
<text x="177.4" y="108.5" transform="rotate(-90 177.4 108.5)">VCC</text>
<text x="183.5" y="110.1">~{OE}</text>
<text x="199.6" y="110.2">R2</text>
<text x="199.6" y="112.5">3K3</text>
<text x="206" y="110.2">R3</text>
<text x="206" y="112.5">3K3</text>
<text x="226.6" y="108.8">DIR</text>
<text x="226.6" y="113.9">A1</text>
<text x="243.2" y="108.8">~{OE}</text>
<text x="243.2" y="113.9">B1</text>
<text x="79.4" y="118.3">GND</text>
<text x="93.3" y="115.7">GND</text>
<text x="143.5" y="117.1">1N5819WS</text>
<text x="147.2" y="114.8">D1</text>
<text x="166.9" y="115.2">A1</text>
<text x="166.9" y="117.7">A2</text>
<text x="183.5" y="115.2">B1</text>
<text x="183.5" y="117.7">B2</text>
<text x="226.6" y="116.4">A2</text>
<text x="226.6" y="119">A3</text>
<text x="243.2" y="116.4">B2</text>
<text x="243.2" y="119">B3</text>
<text x="52.7" y="125.3">U2A</text>
<text x="147.2" y="125.3">D2</text>
<text x="166.9" y="120.2">A3</text>
<text x="166.9" y="122.8">A4</text>
<text x="166.9" y="125.3">A5</text>
<text x="183.5" y="120.2">B3</text>
<text x="183.5" y="122.8">B4</text>
<text x="183.5" y="125.3">B5</text>
<text x="226.6" y="121.5">A4</text>
<text x="226.6" y="124.1">A5</text>
<text x="243.2" y="121.5">B4</text>
<text x="243.2" y="124.1">B5</text>
<text x="33.7" y="127.2">GND</text>
<text x="48.2" y="127.9">NC7WZ16P6X</text>
<text x="143.5" y="127.9">1N5819WS</text>
<text x="166.9" y="127.9">A6</text>
<text x="166.9" y="130.4">A7</text>
<text x="183.5" y="127.9">B6</text>
<text x="183.5" y="130.4">B7</text>
<text x="226.6" y="126.6">A6</text>
<text x="226.6" y="129.1">A7</text>
<text x="226.6" y="131.7">A8</text>
<text x="243.2" y="126.6">B6</text>
<text x="243.2" y="129.1">B7</text>
<text x="243.2" y="131.7">B8</text>
<text x="166.9" y="132.9">A8</text>
<text x="177.4" y="134.1" transform="rotate(-90 177.4 134.1)">GND</text>
<text x="183.5" y="132.9">B8</text>
<text x="187.3" y="137.3">GND</text>
<text x="237.1" y="132.8" transform="rotate(-90 237.1 132.8)">GND</text>
<text x="174.6" y="142.4">GND</text>
<text x="234.3" y="141.1">GND</text>
<text x="137.9" y="161.6">+3.3VA</text>
<text x="35.2" y="165.4">+5V</text>
<text x="38.3" y="171.1">R1</text>
<text x="38.3" y="173.5">47R</text>
<text x="40.9" y="169.8">PWR_FLAG</text>
<text x="50.8" y="171">XC6206P332MR</text>
<text x="57" y="168.7">U1</text>
<text x="66.7" y="170.5">+3.3VA</text>
<text x="86.6" y="170.5">+3V3</text>
<text x="99.3" y="169.8">PWR_FLAG</text>
<text x="117.5" y="170.5">+3.3VA</text>
<text x="39.8" y="177.5">C8</text>
<text x="39.8" y="179.8">47uF</text>
<text x="48.7" y="177.5">C9</text>
<text x="48.7" y="179.8">1uF</text>
<text x="53.6" y="174.9">VI</text>
<text x="59.3" y="178.8" transform="rotate(-90 59.3 178.8)">GND</text>
<text x="60.6" y="174.9">VO</text>
<text x="72.8" y="179.8">1uF</text>
<text x="72.8" y="177.5">C10</text>
<text x="91.8" y="177.5">C1</text>
<text x="91.8" y="179.8">100nF</text>
<text x="99.5" y="177.5">C2</text>
<text x="99.5" y="179.8">100nF</text>
<text x="107.1" y="177.5">C3</text>
<text x="107.1" y="179.8">100nF</text>
<text x="114.7" y="177.5">C4</text>
<text x="114.7" y="179.8">100nF</text>
<text x="123.6" y="177.5">C5</text>
<text x="123.6" y="179.8">100nF</text>
<text x="141.8" y="179.8" transform="rotate(-90 141.8 179.8)">GND</text>
<text x="141.8" y="174.5" transform="rotate(-90 141.8 174.5)">VCC</text>
<text x="147.3" y="177.4">NC7WZ16P6X</text>
<text x="147.3" y="174.9">U2C</text>
<text x="56.5" y="186.9">GND</text>
<text x="94.6" y="186.9">GND</text>
<text x="139.1" y="190.7">GND</text>
</g>
<g font-size="1.8" fill="#a90000">
<text x="31.7" y="27.7">1</text>
<text x="40.6" y="27.7">2</text>
<text x="63.4" y="27.7">1</text>
<text x="72.3" y="27.7">2</text>
<text x="105.3" y="27.7">1</text>
<text x="114.2" y="27.7">2</text>
<text x="202.9" y="28.6" transform="rotate(-90 202.9 28.6)">5</text>
<text x="31.7" y="30.2">3</text>
<text x="31.7" y="32.8">5</text>
<text x="31.7" y="35.3">7</text>
<text x="40.6" y="30.2">4</text>
<text x="40.6" y="32.8">6</text>
<text x="40.6" y="35.3">8</text>
<text x="63.4" y="30.2">3</text>
<text x="63.4" y="32.8">5</text>
<text x="63.4" y="35.3">7</text>
<text x="72.3" y="30.2">4</text>
<text x="72.3" y="32.8">6</text>
<text x="72.3" y="35.3">8</text>
<text x="105.3" y="30.2">3</text>
<text x="105.3" y="32.8">5</text>
<text x="114.2" y="30.2">4</text>
<text x="114.2" y="32.8">6</text>
<text x="191.1" y="32.8">1</text>
<text x="211.4" y="35.3">4</text>
<text x="31.1" y="40.4">11</text>
<text x="31.7" y="37.8">9</text>
<text x="40" y="37.8">10</text>
<text x="40" y="40.4">12</text>
<text x="62.8" y="40.4">11</text>
<text x="63.4" y="37.8">9</text>
<text x="71.7" y="37.8">10</text>
<text x="71.7" y="40.4">12</text>
<text x="191.1" y="37.8">2</text>
<text x="222" y="38.8" transform="rotate(-90 222 38.8)">3</text>
<text x="224.1" y="41.7">2</text>
<text x="31.1" y="42.9">13</text>
<text x="31.1" y="45.5">15</text>
<text x="40" y="42.9">14</text>
<text x="40" y="45.5">16</text>
<text x="62.8" y="42.9">13</text>
<text x="62.8" y="45.5">15</text>
<text x="71.7" y="42.9">14</text>
<text x="71.7" y="45.5">16</text>
<text x="202.9" y="43.9" transform="rotate(-90 202.9 43.9)">3</text>
<text x="222" y="46.4" transform="rotate(-90 222 46.4)">1</text>
<text x="31.1" y="48">17</text>
<text x="31.1" y="50.5">19</text>
<text x="31.1" y="53.1">21</text>
<text x="40" y="48">18</text>
<text x="40" y="50.5">20</text>
<text x="40" y="53.1">22</text>
<text x="62.8" y="48">17</text>
<text x="62.8" y="50.5">19</text>
<text x="62.8" y="53.1">21</text>
<text x="71.7" y="48">18</text>
<text x="71.7" y="50.5">20</text>
<text x="71.7" y="53.1">22</text>
<text x="106.6" y="48">1</text>
<text x="106.6" y="50.5">3</text>
<text x="115.5" y="48">2</text>
<text x="115.5" y="50.5">4</text>
<text x="236" y="52.1" transform="rotate(-90 236 52.1)">20</text>
<text x="31.1" y="55.6">23</text>
<text x="31.1" y="58.2">25</text>
<text x="40" y="55.6">24</text>
<text x="40" y="58.2">26</text>
<text x="62.8" y="55.6">23</text>
<text x="62.8" y="58.2">25</text>
<text x="71.7" y="55.6">24</text>
<text x="71.7" y="58.2">26</text>
<text x="224.1" y="56.9">1</text>
<text x="246.3" y="56.9">19</text>
<text x="31.1" y="63.2">29</text>
<text x="31.1" y="65.8">31</text>
<text x="31.1" y="60.7">27</text>
<text x="40" y="60.7">28</text>
<text x="40" y="63.2">30</text>
<text x="40" y="65.8">32</text>
<text x="62.8" y="60.7">27</text>
<text x="62.8" y="63.2">29</text>
<text x="62.8" y="65.8">31</text>
<text x="71.7" y="60.7">28</text>
<text x="71.7" y="63.2">30</text>
<text x="71.7" y="65.8">32</text>
<text x="224.1" y="62">2</text>
<text x="224.1" y="64.5">3</text>
<text x="246.3" y="62">18</text>
<text x="246.3" y="64.5">17</text>
<text x="260.9" y="62">1</text>
<text x="260.9" y="64.5">2</text>
<text x="268.5" y="62">8</text>
<text x="268.5" y="64.5">7</text>
<text x="31.1" y="68.3">33</text>
<text x="31.1" y="70.9">35</text>
<text x="40" y="68.3">34</text>
<text x="40" y="70.9">36</text>
<text x="62.8" y="68.3">33</text>
<text x="71.7" y="68.3">34</text>
<text x="224.1" y="67.1">4</text>
<text x="224.1" y="69.6">5</text>
<text x="246.3" y="67.1">16</text>
<text x="246.3" y="69.6">15</text>
<text x="260.9" y="67.1">3</text>
<text x="260.9" y="69.6">4</text>
<text x="268.5" y="67.1">6</text>
<text x="268.5" y="69.6">5</text>
<text x="31.1" y="73.4">37</text>
<text x="31.1" y="75.9">39</text>
<text x="40" y="73.4">38</text>
<text x="40" y="75.9">40</text>
<text x="224.1" y="72.1">6</text>
<text x="224.1" y="74.7">7</text>
<text x="224.1" y="77.2">8</text>
<text x="246.3" y="72.1">14</text>
<text x="246.3" y="74.7">13</text>
<text x="246.3" y="77.2">12</text>
<text x="260.9" y="72.1">1</text>
<text x="260.9" y="74.7">2</text>
<text x="260.9" y="77.2">3</text>
<text x="268.5" y="72.1">8</text>
<text x="268.5" y="74.7">7</text>
<text x="268.5" y="77.2">6</text>
<text x="224.1" y="79.8">9</text>
<text x="246.3" y="79.8">11 IC2_D7</text>
<text x="246.3" y="79.8">11</text>
<text x="260.9" y="79.8">4</text>
<text x="268.5" y="79.8">5</text>
<text x="38.7" y="105.2">3</text>
<text x="59" y="105.2">4</text>
<text x="176.3" y="104.2" transform="rotate(-90 176.3 104.2)">20</text>
<text x="224.1" y="107.7">1</text>
<text x="236" y="102.9" transform="rotate(-90 236 102.9)">20</text>
<text x="246.3" y="107.7">19</text>
<text x="164.4" y="109">1</text>
<text x="186.6" y="109">19</text>
<text x="224.1" y="112.8">2</text>
<text x="246.3" y="112.8">18</text>
<text x="164.4" y="114">2</text>
<text x="164.4" y="119.1">4</text>
<text x="164.4" y="116.6">3</text>
<text x="186.6" y="116.6">17</text>
<text x="186.6" y="114">18</text>
<text x="186.6" y="119.1">16</text>
<text x="224.1" y="115.3">3</text>
<text x="224.1" y="117.9">4</text>
<text x="246.3" y="115.3">17</text>
<text x="246.3" y="117.9">16</text>
<text x="38.7" y="121.7">1</text>
<text x="59" y="121.7">6</text>
<text x="164.4" y="121.7">5</text>
<text x="164.4" y="124.2">6</text>
<text x="186.6" y="121.7">15</text>
<text x="186.6" y="124.2">14</text>
<text x="224.1" y="120.4">5</text>
<text x="224.1" y="122.9">6</text>
<text x="224.1" y="125.5">7</text>
<text x="246.3" y="120.4">15</text>
<text x="246.3" y="122.9">14</text>
<text x="246.3" y="125.5">13</text>
<text x="164.4" y="126.7">7</text>
<text x="164.4" y="129.3">8</text>
<text x="164.4" y="131.8">9</text>
<text x="186.6" y="131.8">11</text>
<text x="186.6" y="126.7">13</text>
<text x="186.6" y="129.3">12</text>
<text x="224.1" y="128">8</text>
<text x="224.1" y="130.6">9</text>
<text x="246.3" y="130.6">11 A7</text>
<text x="246.3" y="128">12</text>
<text x="246.3" y="130.6">11</text>
<text x="176.3" y="137.2" transform="rotate(-90 176.3 137.2)">10</text>
<text x="51.4" y="173.7">3</text>
<text x="64.1" y="173.7">2</text>
<text x="140.7" y="168.3" transform="rotate(-90 140.7 168.3)">5</text>
<text x="58.2" y="181" transform="rotate(-90 58.2 181)">1</text>
<text x="140.7" y="183.6" transform="rotate(-90 140.7 183.6)">2</text>
</g>
<g font-size="1.8" fill="#0f0f0f">
<text x="74.9" y="27.7">R~{W}</text>
<text x="100.1" y="27.7">GND</text>
<text x="116.8" y="27.7">GND</text>
<text x="26.8" y="30.2">LD0</text>
<text x="26.8" y="32.8">LD1</text>
<text x="26.8" y="35.3">LD2</text>
<text x="43.2" y="32.8">GND</text>
<text x="43.2" y="35.3">SerTX</text>
<text x="74.9" y="32.8">~{NMI}</text>
<text x="74.9" y="30.2">1MHz</text>
<text x="74.9" y="35.3">~{IRQ}</text>
<text x="98.4" y="32.8">SerRX</text>
<text x="98.7" y="30.2">SerTX</text>
<text x="116.8" y="32.8">GND</text>
<text x="116.8" y="30.2">Audio</text>
<text x="131.4" y="32.8">5v0LED</text>
<text x="146.6" y="32.8">3v3LED</text>
<text x="181.8" y="32.8">L~{PGFD} 1</text>
<text x="215.9" y="35.3">L~{PGFx}</text>
<text x="26.4" y="37.8">GND</text>
<text x="27" y="40.4">LA1</text>
<text x="43.2" y="40.4">LA2</text>
<text x="43.2" y="37.8">SerRX</text>
<text x="74.9" y="40.4">~{PGFD}</text>
<text x="74.9" y="37.8">~{PGFC}</text>
<text x="181.8" y="37.8">L~{PGFC} 2</text>
<text x="228.6" y="41.6">IC2_~{OE}</text>
<text x="24.2" y="42.9">L1MHz</text>
<text x="27" y="45.5">LA6</text>
<text x="43.2" y="45.5">LA7</text>
<text x="43.2" y="42.9">GND</text>
<text x="43.2" y="48">L~{PGFC}</text>
<text x="58.2" y="48">GND</text>
<text x="74.9" y="48">D0</text>
<text x="74.9" y="42.9">~{RST}</text>
<text x="74.9" y="45.5">Audio</text>
<text x="214.7" y="46.7">DEn</text>
<text x="26.5" y="50.5">LR~{W}</text>
<text x="26.8" y="53.1">LD7</text>
<text x="43.2" y="50.5">GND</text>
<text x="43.2" y="53.1">L~{PGFD}</text>
<text x="59.5" y="50.5">D1</text>
<text x="59.5" y="53.1">D3</text>
<text x="74.9" y="53.1">D4</text>
<text x="74.9" y="50.5">D2</text>
<text x="25.9" y="55.6">L~{NMI}</text>
<text x="26.4" y="58.2">GND 25</text>
<text x="43.2" y="55.6">LD6</text>
<text x="43.2" y="58.2">LD5</text>
<text x="59.5" y="55.6">D5</text>
<text x="59.5" y="58.2">D7</text>
<text x="74.9" y="58.2">GND</text>
<text x="74.9" y="55.6">D6</text>
<text x="26.7" y="60.7">DEn 27</text>
<text x="26.8" y="65.8">LD4</text>
<text x="26.8" y="63.2">LD3</text>
<text x="43.2" y="63.2">GND</text>
<text x="43.2" y="65.8">L~{IRQ}</text>
<text x="59.7" y="60.7">A0</text>
<text x="59.7" y="63.2">A2</text>
<text x="59.7" y="65.8">A4</text>
<text x="74.9" y="65.8">A5</text>
<text x="74.9" y="63.2">A3</text>
<text x="74.9" y="60.7">A1</text>
<text x="219.8" y="62">LD0</text>
<text x="219.8" y="64.5">LD1</text>
<text x="268.5" y="62">8 D0</text>
<text x="268.5" y="64.5">7 D1</text>
<text x="24.1" y="68.3">LAudio</text>
<text x="27" y="70.9">LA3</text>
<text x="43.2" y="70.9">LA0</text>
<text x="43.2" y="68.3">GND</text>
<text x="59.7" y="68.3">A6</text>
<text x="74.9" y="68.3">A7</text>
<text x="219.8" y="67">LD2</text>
<text x="219.8" y="69.6">LD3</text>
<text x="268.5" y="67.1">6 D2</text>
<text x="268.5" y="69.6">5 D3</text>
<text x="25.8" y="73.4">L~{RST}</text>
<text x="26.4" y="75.9">GND 39</text>
<text x="43.2" y="73.4">LA4</text>
<text x="43.2" y="75.9">LA5</text>
<text x="219.8" y="72.1">LD4</text>
<text x="219.8" y="74.7">LD5</text>
<text x="219.8" y="77.2">LD6</text>
<text x="268.5" y="72.1">8 D4</text>
<text x="268.5" y="74.7">7 D5</text>
<text x="268.5" y="77.2">6 D6</text>
<text x="219.8" y="79.7">LD7</text>
<text x="268.5" y="79.8">5 D7</text>
<text x="29.2" y="105.1">LAudio</text>
<text x="63.5" y="105.1">Audio_Y2</text>
<text x="81.3" y="105.1">AudioF</text>
<text x="115.6" y="105.1">Audio</text>
<text x="219.4" y="107.7">GND 1</text>
<text x="159.8" y="109">GND 1</text>
<text x="220" y="112.8">LA0</text>
<text x="141.2" y="119.1">~{NMI}</text>
<text x="156.2" y="119.1">IC1_~{NMI}</text>
<text x="157.6" y="116.6">L1MHz 3</text>
<text x="189.2" y="116.6">1MHz</text>
<text x="220" y="115.3">LA1</text>
<text x="220" y="117.8">LA2</text>
<text x="141.4" y="121.7">~{IRQ}</text>
<text x="156.2" y="121.7">IC1_~{IRQ}</text>
<text x="157.7" y="124.2">L~{PGFC}</text>
<text x="220" y="125.5">LA5</text>
<text x="220" y="120.4">LA3</text>
<text x="220" y="122.9">LA4</text>
<text x="157.7" y="126.7">L~{PGFD}</text>
<text x="220" y="130.5">LA7</text>
<text x="220" y="128">LA6</text>
<text x="30.8" y="173.7">5V_U2</text>
</g>
</svg>
